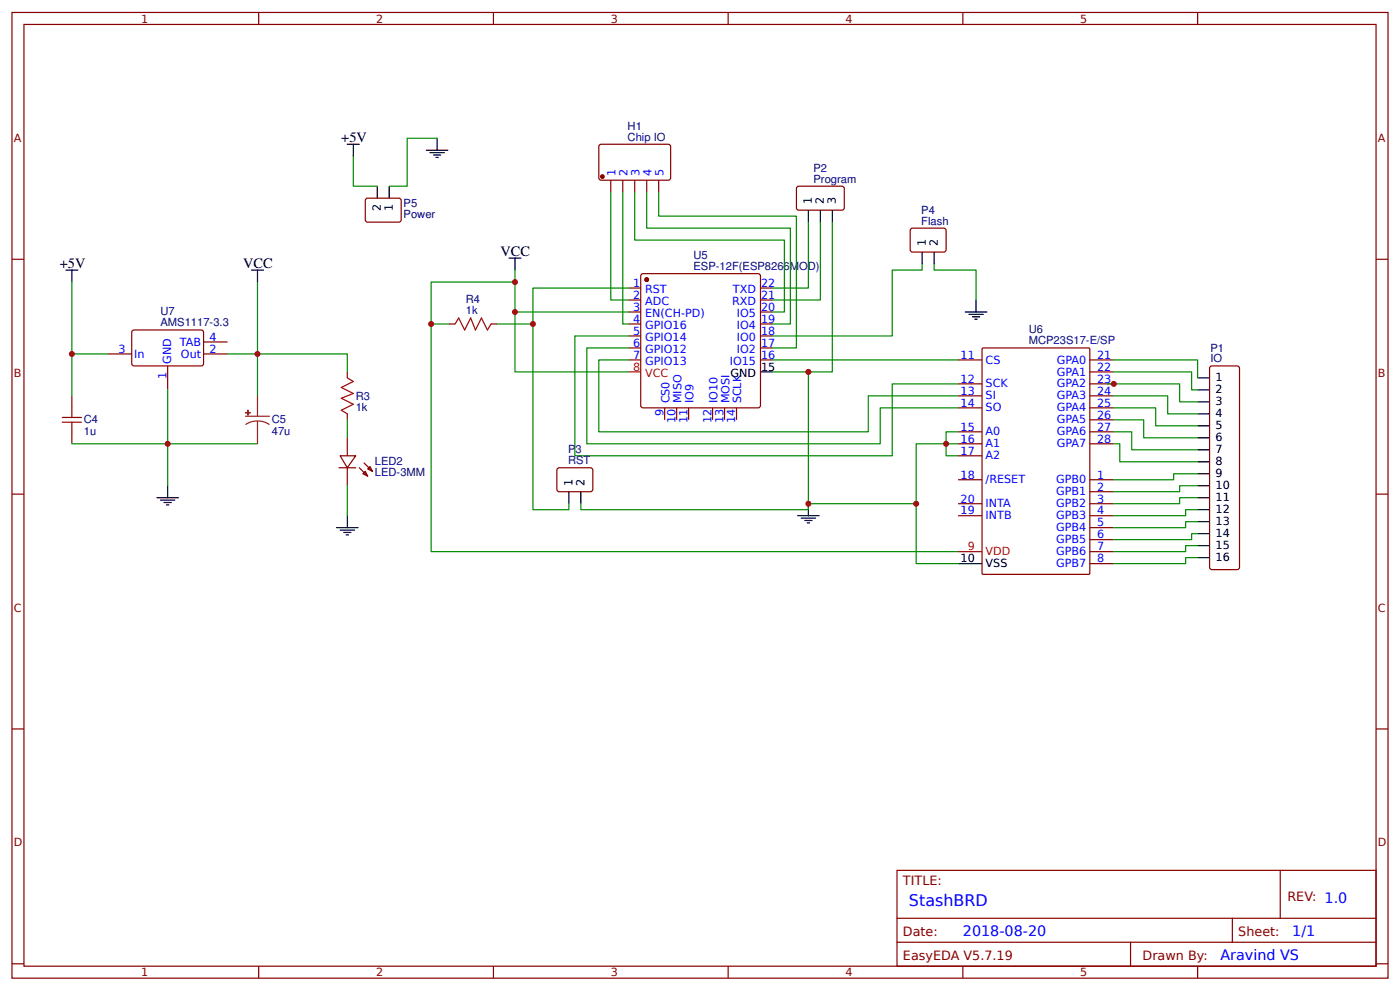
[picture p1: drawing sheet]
<svg xmlns="http://www.w3.org/2000/svg" width="309mm" height="219mm" viewBox="0 0 309 219" stroke-linecap="round" stroke-linejoin="round" font-family="sans-serif">
<g fill="none" stroke="#800" stroke-width=".26">
<path d="M2.6 2.8h304.1v213.2h-304.1zM5.3 5.4h298.7v208h-298.7zM57.1 2.8v2.6M109 2.8v2.6M160.9 2.8v2.6M212.7 2.8v2.6M264.6 2.8v2.6M132.6 31.9h15.3l.3 .5-.1 7.1-.5 .3-15-.1-.3-.4v-6.9zM134.9 39.8v2.6M137.6 39.8v2.6M140.2 39.8v2.6M142.9 39.8v2.6"/>
<path d="M145.5 39.8v2.6M2.6 57.3h2.7M81 43.8h7.4l.2 .5v4.5l-.5 .3-7.1-.1-.3-.5v-4.2zM176.2 41.2h10.1l.2 .4v4.5l-.5 .3-9.8-.1-.3-.4v-4.3zM201.2 50.6l.4-.2h7.2l.2 .5-.1 4.5-.4 .3-7.2-.1-.2-.5zM304 57.3h2.7M23.8 78.2h5.3M29.4 72.9h15.3l.3 .5-.1 7.1-.5 .3-15-.1-.3-.4v-6.9zM45 78.2h5.3M45 75.5h5.3M99.2 71.5h1.3M108.5 71.5h1.3"/>
<path d="M138.9 63.6h2.7M138.9 66.3h2.7M138.9 68.9h2.7M138.9 71.5h2.7M138.9 74.2h2.7M138.9 76.8h2.7M138.9 79.5h2.7M141.8 60.5l25.7-.1 .4 .3 .1 28.8-.3 .5-25.6 .1-.5-.3v-28.8zM168 63.6h2.7M168 66.3h2.7M168 68.9h2.7M168 71.5h2.7"/>
<path d="M168 74.2h2.7M168 76.8h2.7M168 79.5h2.7M211.7 79.5h5.3M217 77l.2-.2h23.3l.2 .2 .1 49.6-.2 .2h-23.4l-.2-.1zM240.8 79.5h5.3M15.9 87.4v2.7M15.9 95.4v2.6M37 80.8v5.3M76.7 82.1v1.3M76.7 91.4v1.3M76.7 96.7v3.9"/>
<path d="M146.8 90.1v2.6M149.5 90.1v2.6M152.1 90.1v2.6M157.4 90.1v2.6M160.1 90.1v2.6M162.7 90.1v2.6M211.7 84.8h5.3M211.7 87.4h5.3M211.7 90.1h5.3M211.7 95.4h5.3M211.7 98h5.3M240.8 84.8h5.3"/>
<path d="M240.8 87.4h5.3M240.8 90.1h5.3M240.8 95.4h5.3M240.8 98h5.3M240.8 82.1h5.3M240.8 92.7h5.3M267.3 81.1l.5-.3h5.5l.5 .3v.2v44v.2l-.5 .3h-5.5l-.5-.3-.1-.2zM2.6 109.1h2.7M74.9 103.3h3.7M75.1 100.6h3.5l-1.9 2.7zM76.7 103.3v4M79.4 103.3l1.8 1.8"/>
<path d="M80.2 104.6l.5-.5 .5 1zM80.4 102.2l1.9 1.9M81.2 103.6l.6-.6 .5 1.1zM123.1 103.6l.5-.3 7.1 .1 .3 .4-.1 4.5-.5 .3-7.1-.1-.3-.4zM211.7 105.9h5.3M211.7 111.2h5.3M211.7 113.9h5.3M211.7 100.6h5.3M240.8 105.9h5.3M240.8 108.6h5.3M240.8 111.2h5.3M240.8 113.9h5.3"/>
<path d="M240.8 116.5h5.3M240.8 119.2h5.3M304 109.1h2.7M240.8 121.8h5.3M240.8 124.5h5.3M2.6 161h2.7M304 161h2.7M198.2 192.2h105.8v21.2h-105.8zM282.8 192.2v10.6M2.6 212.8h2.7M57.1 213.4v2.6M109 213.4v2.6"/>
<path d="M160.9 213.4v2.6M198.2 202.8h105.8M198.2 208.1h105.8M212.7 213.4v2.6M249.8 208.1v5.3M264.6 213.4v2.6M272.3 202.8v5.3M304 212.8h2.7"/>
</g>
<g fill="#800" stroke="#800" stroke-width=".26">
<circle cx="142.9" cy="61.8" r=".4"/>
<circle cx="133.1" cy="39" r=".4"/>
</g>
<path d="M138.9 82.1h2.7M211.7 121.8h5.3" fill="none" stroke="#f00" stroke-width=".26"/>
<g fill="none" stroke="#000" stroke-width=".26">
<path d="M76.7 31.9h2.7M78.1 31.9v2.6M94.2 33.2h4.8M95 33.7h3.2M95.8 34.2h1.6M96.3 34.8h.5M96.6 30.5v2.7M14.6 59.6h2.6M15.9 59.6v2.7M55.6 59.6h2.6M56.9 59.6v2.7M83.3 41.1v2.7"/>
<path d="M86 41.1v2.7M112.4 57h2.7M113.8 57v2.6M178.6 46.4v2.7M181.2 46.4v2.7M183.9 46.4v2.7M203.7 55.7v2.6M206.4 55.7v2.6M213.3 68.9h4.7M214 69.4h3.2M214.8 70h1.6M215.4 70.5h.5"/>
<path d="M215.6 66.3v2.6M168 82.1h2.7M264.6 83.4h2.6M264.6 86.1h2.6M264.6 88.7h2.6M264.6 91.4h2.6M264.6 94h2.6M264.6 96.7h2.6M264.6 99.3h2.6M34.7 109.9h4.7M35.5 110.4h3.1M36.2 111h1.6"/>
<path d="M36.8 111.5h.5M37 107.3v2.6M74.3 116.5h4.8M75.1 117.1h3.2M75.9 117.6h1.6M76.5 118.1h.5M76.7 113.9v2.6M125.7 108.6v2.6M128.3 108.6v2.6M176.2 113.9h4.8M177 114.4h3.2M177.8 114.9h1.6"/>
<path d="M178.3 115.5h.6M178.6 111.2v2.7M264.6 109.9h2.6M264.6 102h2.6M264.6 104.6h2.6M264.6 107.3h2.6M264.6 112.6h2.6M264.6 115.2h2.6M264.6 117.8h2.6M211.7 124.5h5.3M264.6 120.5h2.6M264.6 123.1h2.6"/>
</g>
<path d="M100.5 71.5l.8-1.3 1.4 2.7 1.3-2.7 1 2.7 1.4-2.7 1.3 2.7 .8-1.4M13.8 93.2h4.2M13.8 92.2h4.2M15.9 90.1v2.1M15.9 93.2v2.2M76.7 83.4l1.4 .8-2.7 1.4 2.7 1.3-2.7 1 2.7 1.4-2.7 1.3 1.3 .8" fill="none" stroke="#a00000" stroke-width=".26"/>
<g fill="none" stroke="#080" stroke-width=".26">
<path d="M78.1 34.5v6.6h5.2M96.6 30.5h-6.6v10.6h-4M113.8 59.6v22.5h25.1M134.9 42.4v23.9h4M137.6 42.4v29.1h1.3M140.2 42.4v10.6h33.1v15.9h-2.6M142.9 42.4v8h31.7v21.1h-3.9M145.5 42.4v5.3h30.4v29.1h-5.2M178.6 49.1v14.5h-7.9M181.2 49.1v17.2h-10.5M183.9 49.1v33h-5.3M203.7 58.3v1.3h-6.6v14.6h-26.4"/>
<path d="M206.4 58.3v1.3h9.2v6.7M15.9 62.3v15.9h7.9M15.9 78.2v9.2M50.3 78.2h6.6v9.2M56.9 62.3v15.9h19.8v3.9M95.2 71.5h4M109.8 71.5h7.9M113.8 62.3h-18.6v59.5h116.5M113.8 68.9h25.1M138.9 79.5h-6.6v15.9h59.5v-8h19.9M138.9 76.8h-9.3v21.2h64.9v-7.9h17.2M138.9 74.2h-11.9v26.4h70.1v-15.8h14.6"/>
<path d="M138.9 63.6h-21.2v49h8v-1.4M170.7 79.5h41M246.1 79.5h18.5v3.9M37 86.1v11.9h-21.1M56.9 98h-19.9v9.3M76.7 92.7v4M170.7 82.1h7.9v30.5h-50.3v-1.4M211.7 95.4h-2.7v2.6h2.7M244.7 84.8h15.9v3.9h4M246.1 82.1h17.2v4h1.3M246.1 87.4h11.9v4h6.6M246.1 90.1h9.2v3.9h9.3"/>
<path d="M246.1 92.7h6.6v4h11.9M246.1 95.4h3.9v3.9h14.6M246.1 98h1.3v4h17.2M76.7 107.3v6.6M202.4 111.2v13.3h9.3M211.7 100.6h-2.7v-2.6h-6.6v13.2h-23.8M264.6 104.6h-5.3v1.3h-13.2M264.6 107.3h-4v1.3h-14.5M264.6 109.9h-4v1.3h-14.5M264.6 112.6h-2.7v1.3h-15.8M264.6 115.2h-2.7v1.3h-15.8M264.6 117.8h-1.3v1.4h-17.2"/>
<path d="M264.6 120.5h-2.7v1.3h-15.8M264.6 123.1h-2.7v1.4h-15.8"/>
</g>
<path d="M54.2 91.9h5.3M56.9 93l1.4 .2 1.2 .6M56.9 93l-1.4 .2-1.3 .6M56.9 87.4v4.5M56.9 93v5" fill="none" stroke="#8d2323" stroke-width=".26"/>
<g fill="#8d2323" stroke="#8d2323" stroke-width=".26">
<path d="M54.2 91.1h1.1z"/>
<path d="M54.8 90.6v1.1z"/>
</g>
<g fill="#c00">
<circle cx="178.6" cy="82.1" r=".66"/>
<circle cx="246.1" cy="84.8" r=".66"/>
<circle cx="95.3" cy="71.5" r=".66"/>
<circle cx="113.8" cy="62.3" r=".66"/>
<circle cx="178.6" cy="111.2" r=".66"/>
<circle cx="15.9" cy="78.2" r=".66"/>
<circle cx="37" cy="98" r=".66"/>
<circle cx="56.9" cy="78.2" r=".66"/>
<circle cx="113.8" cy="68.9" r=".66"/>
<circle cx="209" cy="98" r=".66"/>
<circle cx="202.4" cy="111.2" r=".66"/>
<circle cx="117.7" cy="71.5" r=".66"/>
</g>
<text font-size="3.5" fill="#00f" x="200.8" y="200.1">StashBRD</text>
<g font-size="3.2">
<text x="75.4" y="31.3">+5V</text>
<text x="13.2" y="59.1">+5V</text>
<text x="53.7" y="59.1">VCC</text>
<text x="110.6" y="56.5">VCC</text>
</g>
<g font-size="3.2" fill="#00f">
<text x="212.7" y="206.7">2018-08-20</text>
<text x="285.5" y="206.7">1/1</text>
<text x="269.6" y="212">Aravind VS</text>
</g>
<g font-size="2.8" fill="#800">
<text x="199.5" y="195.4">TITLE:</text>
<text x="284.4" y="199.1">REV: 1.0</text>
<text x="199.5" y="206.7">Date:</text>
<text x="273.6" y="206.7">Sheet:</text>
<text x="199.5" y="212">EasyEDA V5.7.19</text>
<text x="252.4" y="212">Drawn By:</text>
</g>
<g font-size="2.5" fill="#800">
<text x="31.2" y="5">1</text>
<text x="83.1" y="5">2</text>
<text x="134.9" y="5">3</text>
<text x="186.8" y="5">4</text>
<text x="238.7" y="5">5</text>
<text x="3" y="31.3">A</text>
<text x="304.4" y="31.3">A</text>
<text x="3" y="83.2">B</text>
<text x="304.4" y="83.2">B</text>
<text x="3" y="135">C</text>
<text x="304.4" y="135">C</text>
<text x="3" y="186.9">D</text>
<text x="304.4" y="186.9">D</text>
<text x="31.2" y="215.6">1</text>
<text x="83.1" y="215.6">2</text>
<text x="134.9" y="215.6">3</text>
<text x="186.8" y="215.6">4</text>
<text x="238.7" y="215.6">5</text>
</g>
<g font-size="2.5" fill="#000080">
<text x="138.7" y="28.7">H1</text>
<text x="138.7" y="31.1">Chip IO</text>
<text x="179.7" y="40.3">Program</text>
<text x="179.7" y="37.9">P2</text>
<text x="89.2" y="45.7">P5</text>
<text x="203.5" y="47.2">P4</text>
<text x="89.2" y="48.1">Power</text>
<text x="203.5" y="49.6">Flash</text>
<text x="153.2" y="59.6">ESP-12F(ESP8266MOD)</text>
<text x="153.2" y="57.2">U5</text>
<text x="35.5" y="69.6">U7</text>
<text x="102.9" y="69.4">1k</text>
<text x="102.9" y="67">R4</text>
<text x="35.5" y="72.1">AMS1117-3.3</text>
<text x="227.3" y="76">MCP23S17-E/SP</text>
<text x="227.3" y="73.6">U6</text>
<text x="267.4" y="77.6">P1</text>
<text x="267.4" y="80">IO</text>
<text x="78.6" y="88.2">R3</text>
<text x="18.5" y="96">1u</text>
<text x="18.5" y="93.5">C4</text>
<text x="60.1" y="96">47u</text>
<text x="60.1" y="93.5">C5</text>
<text x="78.6" y="90.7">1k</text>
<text x="125.5" y="100.1">P3</text>
<text x="82.8" y="105.2">LED-3MM</text>
<text x="82.8" y="102.8">LED2</text>
<text x="125.5" y="102.5">RST</text>
</g>
<g font-size="2.5" fill="#00f">
<text x="136" y="38.8" transform="rotate(-90 136 38.8)">1</text>
<text x="138.6" y="38.8" transform="rotate(-90 138.6 38.8)">2</text>
<text x="141.3" y="38.8" transform="rotate(-90 141.3 38.8)">3</text>
<text x="143.9" y="38.8" transform="rotate(-90 143.9 38.8)">4</text>
<text x="146.6" y="38.8" transform="rotate(-90 146.6 38.8)">5</text>
<text x="139.8" y="63.3">1</text>
<text x="139.8" y="66">2</text>
<text x="142.5" y="64.7">RST</text>
<text x="161.9" y="64.7">TXD</text>
<text x="168.1" y="66">21</text>
<text x="168.1" y="63.3">22</text>
<text x="139.8" y="68.6">3</text>
<text x="139.8" y="71.3">4</text>
<text x="142.5" y="67.3">ADC</text>
<text x="142.5" y="70">EN(CH-PD)</text>
<text x="161.7" y="67.3">RXD</text>
<text x="162.8" y="70">IO5</text>
<text x="168.1" y="71.3">19</text>
<text x="168.1" y="68.6">20</text>
<text x="26.2" y="77.9">3</text>
<text x="39.8" y="76.3">TAB</text>
<text x="46.3" y="77.9">2</text>
<text x="46.3" y="75.2">4</text>
<text x="139.8" y="73.9">5</text>
<text x="139.8" y="76.6">6</text>
<text x="142.5" y="72.6">GPIO16</text>
<text x="142.5" y="75.2">GPIO14</text>
<text x="142.5" y="77.9">GPIO12</text>
<text x="162.8" y="77.9">IO2</text>
<text x="162.8" y="75.2">IO0</text>
<text x="162.8" y="72.6">IO4</text>
<text x="168.1" y="76.6">17</text>
<text x="168.1" y="73.9">18</text>
<text x="29.6" y="79">In</text>
<text x="36.8" y="83.7" transform="rotate(-90 36.8 83.7)">1</text>
<text x="37.8" y="80.3" transform="rotate(-90 37.8 80.3)">GND</text>
<text x="40" y="79">Out</text>
<text x="139.8" y="79.2">7</text>
<text x="142.5" y="80.5">GPIO13</text>
<text x="161.2" y="80.5">IO15</text>
<text x="168.1" y="79.2">16</text>
<text x="212.2" y="79.2">11</text>
<text x="217.8" y="80.3">CS</text>
<text x="233.5" y="80.3">GPA0</text>
<text x="233.5" y="82.9">GPA1</text>
<text x="242.4" y="79.2">21</text>
<text x="242.4" y="81.9">22</text>
<text x="147.9" y="89.1" transform="rotate(-90 147.9 89.1)">CS0</text>
<text x="150.5" y="89.1" transform="rotate(-90 150.5 89.1)">MISO</text>
<text x="153.2" y="89.1" transform="rotate(-90 153.2 89.1)">IO9</text>
<text x="158.5" y="89.1" transform="rotate(-90 158.5 89.1)">IO10</text>
<text x="161.1" y="89.1" transform="rotate(-90 161.1 89.1)">MOSI</text>
<text x="163.8" y="89.1" transform="rotate(-90 163.8 89.1)">SCLK</text>
<text x="212.2" y="84.5">12</text>
<text x="212.2" y="87.2">13</text>
<text x="212.2" y="89.8">14</text>
<text x="217.8" y="85.6">SCK</text>
<text x="217.8" y="88.2">SI</text>
<text x="233.5" y="85.6">GPA2</text>
<text x="233.5" y="88.2">GPA3</text>
<text x="242.4" y="84.5">23</text>
<text x="242.4" y="87.2">24</text>
<text x="242.4" y="89.8">25</text>
<text x="146.6" y="91.8" transform="rotate(-90 146.6 91.8)">9</text>
<text x="149.2" y="93.3" transform="rotate(-90 149.2 93.3)">10</text>
<text x="151.9" y="93.3" transform="rotate(-90 151.9 93.3)">11</text>
<text x="157.2" y="93.3" transform="rotate(-90 157.2 93.3)">12</text>
<text x="159.8" y="93.3" transform="rotate(-90 159.8 93.3)">13</text>
<text x="162.5" y="93.3" transform="rotate(-90 162.5 93.3)">14</text>
<text x="212.2" y="95.1">15</text>
<text x="217.8" y="90.9">SO</text>
<text x="233.5" y="90.9">GPA4</text>
<text x="233.5" y="93.5">GPA5</text>
<text x="242.4" y="92.4">26</text>
<text x="242.4" y="95.1">27</text>
<text x="212.2" y="97.7">16</text>
<text x="212.2" y="100.4">17</text>
<text x="217.8" y="96.1">A0</text>
<text x="217.8" y="98.8">A1</text>
<text x="217.8" y="101.4">A2</text>
<text x="233.5" y="96.1">GPA6</text>
<text x="233.5" y="98.8">GPA7</text>
<text x="242.4" y="97.7">28</text>
<text x="212.2" y="105.7">18</text>
<text x="217.8" y="106.7">/RESET</text>
<text x="233.3" y="106.7">GPB0</text>
<text x="242.4" y="105.7">1</text>
<text x="212.2" y="113.6">19</text>
<text x="212.2" y="111">20</text>
<text x="217.8" y="112">INTA</text>
<text x="233.3" y="109.4">GPB1</text>
<text x="233.3" y="112">GPB2</text>
<text x="242.4" y="108.3">2</text>
<text x="242.4" y="111">3</text>
<text x="242.4" y="113.6">4</text>
<text x="217.8" y="114.7">INTB</text>
<text x="233.3" y="114.7">GPB3</text>
<text x="233.3" y="117.3">GPB4</text>
<text x="233.3" y="120">GPB5</text>
<text x="242.4" y="116.3">5</text>
<text x="242.4" y="118.9">6</text>
<text x="233.3" y="122.6">GPB6</text>
<text x="233.3" y="125.3">GPB7</text>
<text x="242.4" y="121.5">7</text>
<text x="242.4" y="124.2">8</text>
</g>
<g font-size="2.5">
<text x="84.1" y="46.7" transform="rotate(-90 84.1 46.7)">2</text>
<text x="86.8" y="46.7" transform="rotate(-90 86.8 46.7)">1</text>
<text x="179.4" y="45.1" transform="rotate(-90 179.4 45.1)">1</text>
<text x="182" y="45.1" transform="rotate(-90 182 45.1)">2</text>
<text x="184.7" y="45.1" transform="rotate(-90 184.7 45.1)">3</text>
<text x="204.5" y="54.3" transform="rotate(-90 204.5 54.3)">1</text>
<text x="207.2" y="54.3" transform="rotate(-90 207.2 54.3)">2</text>
<text x="161.4" y="83.2">GND</text>
<text x="168.1" y="81.9">15</text>
<text x="268.6" y="84.2">1</text>
<text x="268.6" y="86.9">2</text>
<text x="268.6" y="89.5">3</text>
<text x="268.6" y="92.2">4</text>
<text x="268.6" y="94.8">5</text>
<text x="268.6" y="97.5">6</text>
<text x="268.6" y="100.1">7</text>
<text x="126.5" y="107.3" transform="rotate(-90 126.5 107.3)">1</text>
<text x="129.1" y="107.3" transform="rotate(-90 129.1 107.3)">2</text>
<text x="268.6" y="102.8">8</text>
<text x="268.6" y="105.4">9</text>
<text x="268.6" y="108.1">10</text>
<text x="268.6" y="110.7">11</text>
<text x="268.6" y="113.3">12</text>
<text x="268.6" y="116">13</text>
<text x="268.6" y="118.6">14</text>
<text x="212.2" y="124.2">10</text>
<text x="217.8" y="125.3">VSS</text>
<text x="268.6" y="121.3">15</text>
<text x="268.6" y="123.9">16</text>
</g>
<g font-size="2.5" fill="#f00">
<text x="139.8" y="81.9">8</text>
<text x="142.5" y="83.2">VCC</text>
<text x="213.8" y="121.5">9</text>
<text x="217.8" y="122.6">VDD</text>
</g>
</svg>
